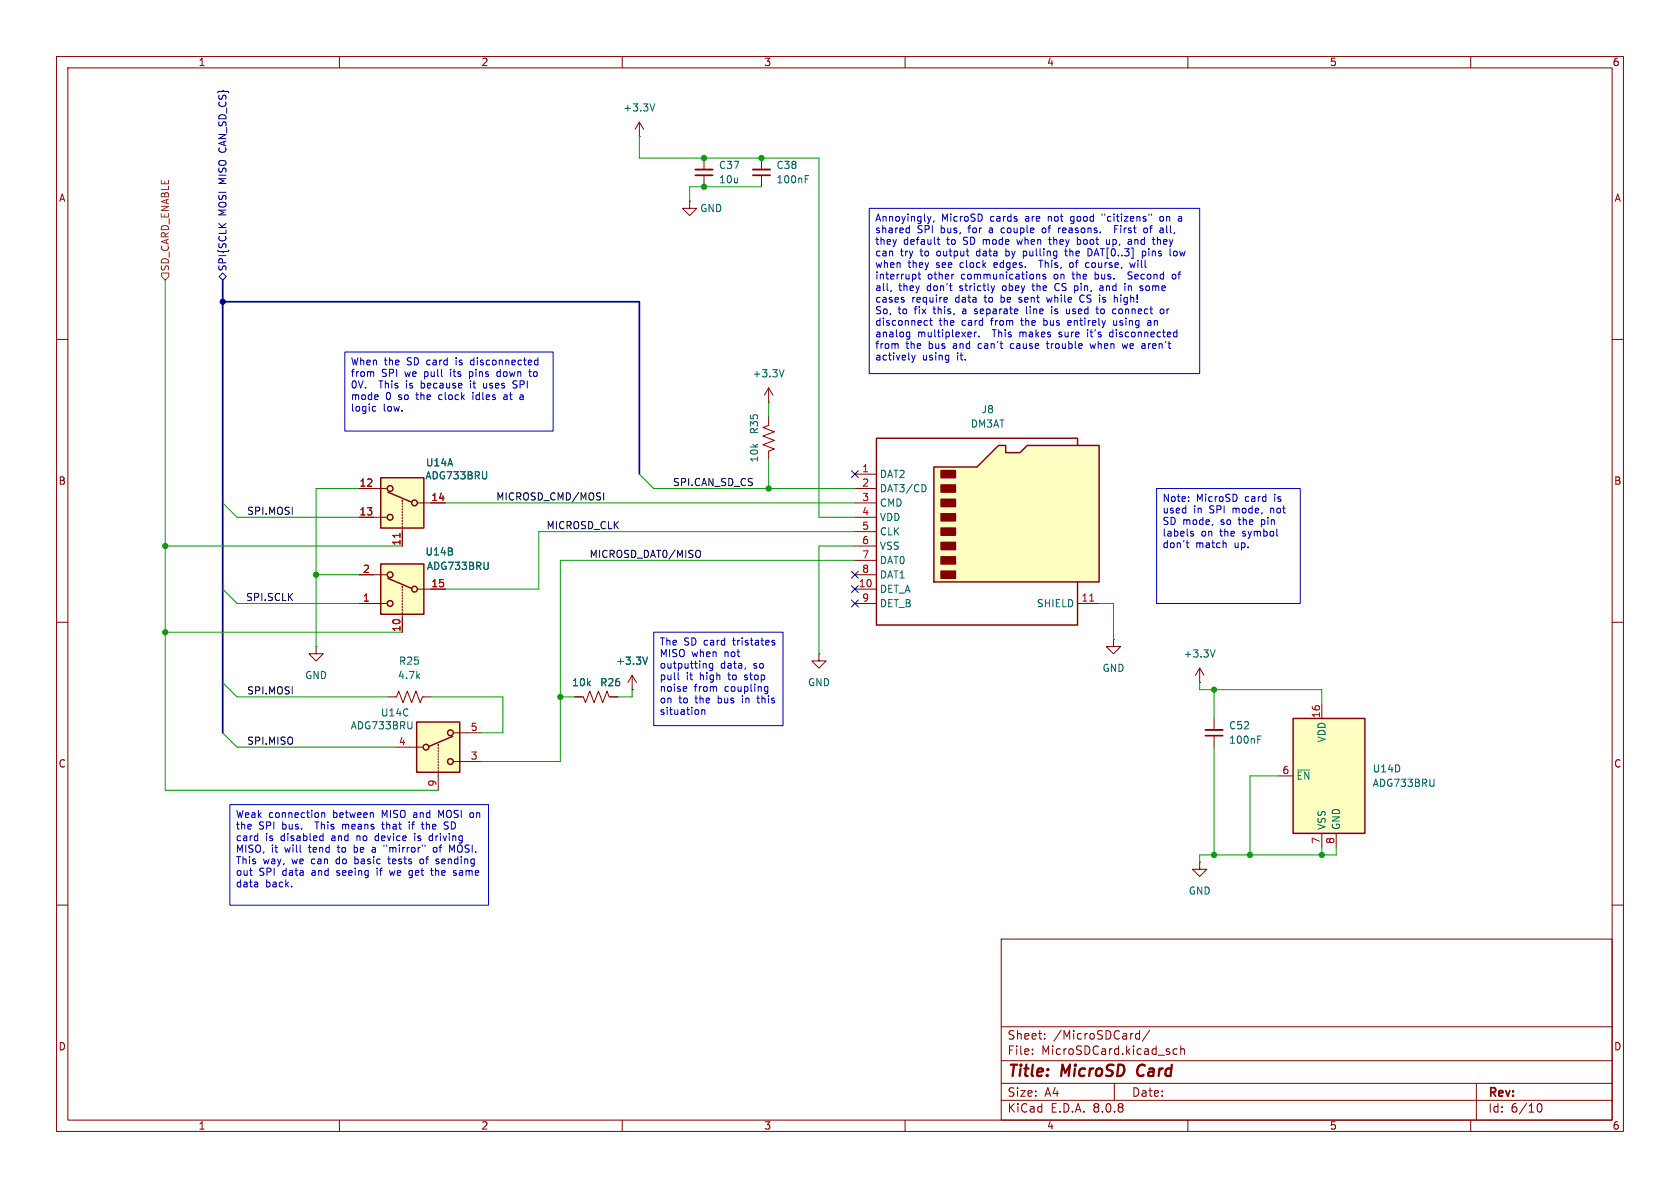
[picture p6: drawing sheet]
<svg xmlns="http://www.w3.org/2000/svg" width="297mm" height="210mm" viewBox="0 0 297 210" stroke-linecap="round" stroke-linejoin="round" font-family="sans-serif">
<g fill="none" stroke="#840000" stroke-width=".18">
<path d="M10 10h277v190h-277zM12 12h273v186h-273zM60 10v2M110 10v2M160 10v2M210 10v2M260 10v2M10 60h2M285 60h2M10 110h2M111.8 119.4l-.8 1.3M111.8 119.4v2.5"/>
<path d="M111.8 119.4l.7 1.3M285 110h2M111.8 121.9h.1M10 160h2M177 166h108v32h-108zM285 160h2M60 198v2M110 198v2M160 198v2M177 194.5h108M177 191.5h108M177 187.5h108"/>
<path d="M177 181.5h108M182.5 186.3v.1M182.5 185.5v.1M184.7 183.6v.1M184.7 182.8v.1M197 191.5v3M201.5 182.2v1.5M201.5 182.8l-.5-.1-.3 .3v.4l.2 .2h.6M203.2 182.1l-1.2 2M208.1 185.5l-.4-.1-.3 .3v.4l.1 .2h.6M208.7 185.5l.3-.1 .3 .1 .1 .9M208.7 184.9v1.5"/>
<path d="M210 198v2M260 198v2M261 191.5v6.5M271.7 195.7l.2-.5 .2-.1a.81 .81 0 0 1 .6 .6 .81 .81 0 0 1-.3 .8h-.4l-.3-.5"/>
</g>
<path d="M201.3 188.5a1.27 1.27 0 0 0 0 1.6" fill="none" stroke="#840000" stroke-width=".4"/>
<path d="M114.5 116.1l-.4 1.3" fill="none" stroke="#006464" stroke-width=".18"/>
<path d="M228.6 127h12.7v20.3h-12.7z" fill="#ffffc2"/>
<path d="M228.6 127h12.7v20.3h-12.7z" fill="none" stroke="#840000" stroke-width=".25"/>
<g fill="none" stroke="#840000" stroke-width=".18">
<path d="M113 24.1h.1M113 21.6l-.7 1.3M113 21.6v2.5M113 21.6l.8 1.3M121.9 35.6v1.2h1.3l-1.3 1.3-1.3-1.3h1.3M121.9 35.6h.1M124.5 27.9v2.1M124.5 31v2M55.9 114.3v1.3h1.2l-1.2 1.2-1.3-1.2h1.3M55.9 114.3h.1M196.8 113v1.3h1.3l-1.3 1.3-1.2-1.3h1.2M196.8 113h.1"/>
<path d="M212.1 118.1l-.8 1.3M212.1 118.1v2.6M212.1 118.1l.8 1.3M68.6 123.2h1.5l.4-1 .7 2 .8-2 .8 2 .7-2 .8 2 .4-1h1.5M212.1 120.7h.1M214.6 127v2M214.6 130v2.1M226.1 137.2h2.5M233.7 124.5v2.5M212.1 152.4v1.3h1.3l-1.3 1.2-1.3-1.2h1.3M212.1 152.4h.1M233.7 147.3v2.6"/>
<path d="M236.2 147.3v2.6"/>
</g>
<path d="M115.8 18.4l-.5 1.2M214.8 114.9l-.4 1.2M222.4 130.7h.4M222.4 130.1h.6M229.3 136.1h2.3" fill="none" stroke="#006464" stroke-width=".18"/>
<path d="M122.9 30h3.1M213.1 129h3.1" fill="none" stroke="#840000" stroke-width=".33"/>
<path d="M122.9 31h3.1M213.1 130h3.1" fill="none" stroke="#840000" stroke-width=".3"/>
<path d="M73.7 127.6h7.6v8.9h-7.6z" fill="#ffffc2"/>
<g fill="none" stroke="#840000" stroke-width=".25">
<path d="M73.7 127.6h7.6v8.9h-7.6zM80 130.2l-4.2 1.8"/>
<circle cx="75.3" cy="132.1" r=".51"/>
<circle cx="79.6" cy="134.6" r=".51"/>
<circle cx="79.6" cy="129.5" r=".51"/>
</g>
<g fill="none" stroke="#840000" stroke-width=".18">
<path d="M134.6 27.9v2.1M134.6 31v2M69.8 132.1h4.9M77.5 131.6v.2M77.5 132.1v.2M77.5 132.6v.2M77.5 133.1v.3M77.5 133.6v.3M77.5 134.1v.3M77.5 134.6v.3M77.5 135.1v.3M77.5 135.6v.3"/>
<path d="M77.5 136.1v.3M77.5 136.7v3M80.3 134.6h4.8M80.3 129.5h4.8"/>
</g>
<path d="M133.1 30h3" fill="none" stroke="#840000" stroke-width=".33"/>
<path d="M133.1 31h3" fill="none" stroke="#840000" stroke-width=".3"/>
<path d="M142.4 31.7h.4M142.4 31.1h.6" fill="none" stroke="#006464" stroke-width=".18"/>
<path d="M165.1 82.6h7.6l3.8-3.9h1.3v1.3h2.5l1.3-1.3h12.7v24.2h-29.2z" fill="#ffffc2"/>
<g fill="#840000" stroke="#840000" stroke-width=".25">
<path d="M166.4 101h2.5v1.2h-2.5z"/>
<path d="M166.4 98.4h2.5v1.3h-2.5z"/>
<path d="M166.4 95.9h2.5v1.3h-2.5z"/>
<path d="M166.4 93.3h2.5v1.3h-2.5z"/>
<path d="M166.4 90.8h2.5v1.3h-2.5z"/>
<path d="M166.4 88.3h2.5v1.2h-2.5z"/>
<path d="M166.4 85.7h2.5v1.3h-2.5z"/>
<path d="M166.4 83.2h2.5v1.3h-2.5z"/>
</g>
<path d="M190.5 78.7v-1.2h-35.6v33h35.6v-7.6M165.1 82.6h7.6l3.8-3.9h1.3v1.3h2.5l1.3-1.3h12.7v24.2h-29.2z" fill="none" stroke="#840000" stroke-width=".25"/>
<g fill="none" stroke="#840000" stroke-width=".18">
<path d="M135.9 71.1h.1M135.9 73.7v1.5l-1 .4 2 .7-2 .8 2 .8-2 .7 2 .8-1 .4v1.5M135.9 68.6l-.8 1.3M135.9 68.6v2.5M135.9 68.6l.8 1.3M151.1 83.8h3.8M151.1 86.4h3.8M151.1 88.9h3.8M151.1 91.4h3.8M151.1 94h3.8M151.1 96.5h3.8M151.1 99.1h3.8"/>
<path d="M144.8 115.6v1.2h1.2l-1.2 1.3-1.3-1.3h1.3M144.8 115.6h.1M151.1 104.1h3.8M151.1 106.7h3.8M151.1 101.6h3.8M190.5 106.7h3.8M101.6 123.2h1.5l.4 1 .8-2 .7 2 .8-2 .8 2 .7-2 .4 1h1.5"/>
</g>
<path d="M192.6 106.3h.8" fill="none" stroke="#a90000" stroke-width=".18"/>
<path d="M138.6 65.3l-.4 1.3M163.5 85.7l.2 .5-.2 .7" fill="none" stroke="#006464" stroke-width=".18"/>
<path d="M67.3 84.5h7.6v8.8h-7.6z" fill="#ffffc2"/>
<g fill="none" stroke="#840000" stroke-width=".25">
<path d="M67.3 84.5h7.6v8.8h-7.6zM68.6 87l4.2 1.8"/>
<circle cx="69" cy="91.4" r=".51"/>
<circle cx="69" cy="86.4" r=".51"/>
<circle cx="73.3" cy="88.9" r=".51"/>
</g>
<g fill="none" stroke="#840000" stroke-width=".18">
<path d="M63.5 91.4h4.8M63.5 86.4h4.8M71.1 88.4v.2M71.1 88.9v.3M71.1 89.4v.3M71.1 89.9v.3M71.1 90.4v.3M71.1 90.9v.3M71.1 91.4v.3M71.1 91.9v.3M71.1 92.5v.2M71.1 93v.2"/>
<path d="M71.1 93.5v3M73.9 88.9h4.8"/>
</g>
<path d="M70.7 94.3v.7" fill="none" stroke="#a90000" stroke-width=".18"/>
<path d="M67.3 99.7h7.6v8.9h-7.6z" fill="#ffffc2"/>
<g fill="none" stroke="#840000" stroke-width=".25">
<path d="M67.3 99.7h7.6v8.9h-7.6zM68.6 102.2l4.2 1.8"/>
<circle cx="69" cy="101.6" r=".51"/>
<circle cx="69" cy="106.7" r=".51"/>
<circle cx="73.3" cy="104.1" r=".51"/>
</g>
<g fill="none" stroke="#840000" stroke-width=".18">
<path d="M63.5 86.4h2.5M63.5 91.4h2.5M71.1 94v2.5M76.2 88.9h2.5M63.5 106.7h4.8M63.5 101.6h4.8M71.1 103.6v.3M71.1 104.1v.3M71.1 104.6v.3M71.1 105.2v.2M71.1 105.7v.2M71.1 106.2v.2"/>
<path d="M71.1 106.7v.2M71.1 107.2v.2M71.1 107.7v.3M71.1 108.2v.3M71.1 108.7v3.1M73.9 104.1h4.8M101.6 123.2h1.3M107.9 123.2h1.3M111.8 121.9h.1"/>
</g>
<path d="M39.4 48.3l.6 .6-.6 .6-.7-.6zM150.5 83.2l1.2 1.2M151.7 83.2l-1.2 1.2M150.5 106.1l1.2 1.2M150.5 101l1.2 1.2M150.5 103.5l1.2 1.2M151.7 106.1l-1.2 1.2M151.7 101l-1.2 1.2M151.7 103.5l-1.2 1.2" fill="none" stroke="#000084" stroke-width=".18"/>
<path d="M28.6 48.3h1.2v.6l-.6 .6-.6-.6z" fill="none" stroke="#725600" stroke-width=".18"/>
<path d="M106.7 87.1v1.3M123.5 97.3h.2a.81 .81 0 0 1-.2 1.2" fill="none" stroke="#0f0f0f" stroke-width=".18"/>
<g fill="none" stroke="#0000c2" stroke-width=".18">
<path d="M153.7 36.8h58.4v29.2h-58.4zM160.8 39.9v1.2M164 38.3l.3 .8M164.3 39.1l-.1 .3M164.6 38.3l-.3 .8M165.1 39l-.1 .3M189.3 39.5h.1M189.5 38.3l-.2 .2v.4l.2 .2M194.8 37.8v.3M197.1 39.9v1.2M203.6 37.8v.3M205.6 38.3h-.3l-.3 .2 .1 .5 .2 .1 .3-.1"/>
<path d="M206.2 39.9v1.1l.2 .1M208.5 38.3h.3l.1 .8M208.9 39l-.4 .1M208.9 38.6h-.4M157.6 51.3l-.2 .3M159.7 53l.2 .2-.2 .2M160.3 59.5h.5M160.3 58.8h.5M160.8 41.1h-.4M160.8 58.7v1l-.1 .2-.3 .1M161.9 48.6v.5l-.2 .2M162.5 48.1v1l.3 .2"/>
<path d="M163.6 56.7h.4M164 57.4l-.4 .1M164.3 56.7h.5M164.5 56.2v1.1l.3 .2M165.7 42.3h.5M165.9 41.9v1.1l.3 .2M167.1 52.6h.3l.1 .3-.6 .1M167.4 53.4h-.3M168.5 48.5h.1M171.7 58.8v.2l-.6 .1M172.3 58.7v.9M172.3 55.4l.1 .1"/>
<path d="M172.4 54.6l-.1 .2 .1 .2M172.6 58.7l-.3 .2M173 59.4v.2M175.8 50.5l-.3 .9M177.2 40.3l-.2 .2v.4l.2 .2M177.8 44v1.2M177.8 45.2h.1M177.9 44.4l-.1 .1M179.8 42.3l.2 .9M180.1 53.4h.1M180.1 52.8l.2 .2M180.9 44.4v1.3"/>
<path d="M180.9 45.2h.4M181.3 44.4l-.4 .1M181.5 54.2v1.1l.1 .2M182.4 50.5h.5M182.6 50.1l.1 1.2M183.3 48.5h.5v.8M184 46v1.3M184.4 48.5v.3l.4 .2 .1 .1-.2 .2h-.3M184.5 56.2v1.3M184.5 57.4l.2 .1M184.7 40.3l-.3 .1-.2 .1 .1 .5 .4 .1M184.7 56.7h-.2"/>
<path d="M185 52.6l.3 .8 .2-.6M185.4 42.3h.5M185.6 41.9v1.1l.3 .2M185.9 54.6v.9M186.6 50.3l-.1 .3v.5l.4 .3M187.2 59.5l.1 .1M187.4 58.7l-.2 .2 .2 .2M187.5 40.3l-.4 .2M188.4 44v1.1l.3 .1M189.1 54.6v.9M189.1 55.3l-.4 .2M189.2 56.7h-.2l-.2 .1v.6l.4 .1"/>
<path d="M189.4 57l-.6 .1M189.6 46.5l-.3-.1-.2 .3v.5l.2 .1 .3-.1M190.5 42.4l.3-.1 .2 .2M190.5 41.9v1.3M190.9 52.7l.1 .5 .4 .2M191 43.1l-.2 .1-.3-.1M192.2 46.4l.3 .1M192.3 58.7v.9M192.5 47.2l-.3 .1M192.9 44.2a.66 .66 0 0 1 .1 .7 .66 .66 0 0 1-.7 .3M193.6 48.1v1.2M193.6 49.3h.1"/>
<path d="M193.7 54.6h.5M194.1 55.5h.1M194.5 50.6h.4l.1 .8M194.8 54.6l-.2 .3v.3l.2 .3M195 50.8l-.4 .1-.2 .2 .2 .3 .4-.1M195.6 42.3l.1 .8 .3 .1 .1-.1M196.1 42.3v.9M196.8 58.8l-.4-.1-.3 .2 .2 .6h.5M196.9 56.7v.7l.3 .1 .2-.1M197.1 40.5h.4M197.4 52.6l.1 .2v.6M197.8 54.7v.6"/>
<path d="M199.4 49.3h.6M199.4 48.4l.1 .2 .5 .2M199.5 50.5v.9M199.6 42.3l.4 .1v.8M199.7 46.4l.3 .9 .2-.6 .2 .6 .3-.9M199.8 50.5l-.3 .1M200 43.1l-.4 .1M200 42.6l-.4 .1M200.1 48.1h-.4l-.3 .2M202 44.5l.3-.1 .3 .2-.2 .6h-.4M202 44.4v1.3M202.4 40.3l.3 .1 .2 .1-.1 .5-.4 .1"/>
<path d="M202.7 50.6l-.1 .2 .1 .5M202.9 56.7h.5l.1 .8M203.2 40.3h.5M203.5 57h-.5l-.1 .2 .1 .3 .5-.1M204.6 41.9v1.3M205 42.3l-.4 .2M205.1 54.9l.2-.3 .3 .1 .2 .2-.2 .5-.3 .1-.2-.3M206.3 54.6v.9M206.7 54.6l-.4 .3M207.3 48.5h.3l.3 .2v.4l-.3 .2h-.3l-.1-.2zM207.5 44.5v.6l.2 .1h.3M61 62.2h36.8v14h-36.8z"/>
<path d="M65.9 65.7l.2 .2v.6M66.1 71.8l.3 .1M66.4 72.6l-.3 .1M83 65.7v1.3M83 66.5h.1M83.1 65.7l-.1 .1M83.2 67.7v.9M83.3 63.7l-.1 .2 .1 .5M83.6 69.8v.8M85.5 67.7v.7l.3 .2M88.3 65.7l-.3 .1-.2 .1 .1 .5 .4 .1M89.5 69.8l-.4 .1"/>
<path d="M89.5 70.2h-.3l-.2 .1 .1 .3h.4M90.7 68.5h.6M90.7 67.6l.1 .3 .5 .1M91.9 69.9h.5l.1 .7M91.9 70.6h.6M92.5 70.1l-.6 .1M93.5 65.7h.4M93.6 65.3v1.1l.3 .1M94.7 63.7h.4M95.1 63.2v1.3M95.1 64.4l-.4 .1M158.8 60.9v.7"/>
<path d="M161.2 62.8l.3 .8M161.5 63.6l-.3 .5M161.8 62.8l-.3 .8M178.9 60.7l-.3 .3v.4l.3 .2M185 60.7h.4M185.1 60.3v1.1l.3 .2M192.7 60.7l.2 .9 .3-.6 .2 .6M198.4 60.7l.2 .9 .3-.6 .2 .6 .3-.9M204.5 86.4h25.4v20.3h-25.4zM209.7 96h.5M209.9 95.5v1.1l.3 .2M210.1 88.5v.1"/>
<path d="M210.1 87.8v.2M210.5 94.3l.5 .1v.2l-.2 .2-.3-.1M216.6 96l.2 .1v.7M115.6 111.8h22.8v16.5h-22.8zM119.9 118.9v1.1l.2 .2M124.8 117.3v.8M126 117.3v1l-.2 .2h-.3M126 117.3h-.4l-.2 .2 .1 .6h.5M131.8 118.1l-.1 .1M136.6 113.6l.3 .1 .1 .2-.2 .1h-.2M136.6 113.2h.3M121.2 121.4l.2 .3-.6 .1"/>
<path d="M121.3 122.2h-.1M124.1 125.5v.8M124.1 125.6l.1-.1h.3l.1 .8M134 123v1.2M135.2 122.2h.5M135.7 121.4v1l-.1 .2h-.3M40.6 142.2h45.8v17.8h-45.8zM45.4 147.8h.2M45.6 147.3v1.3M45.6 148.5l-.2 .1M56.8 147.8h.3M56.9 143.7v.8"/>
<path d="M56.9 143.8l.2-.1h.3v.8M57.1 147.3v1.3M57.1 148.5l-.3 .1M60.6 145.7v.9M60.7 145.7l-.1 .1M62.6 150.6h.1M62.6 149.4v1.2M62.7 151.4v1.3M62.7 152.6l.2 .1M62.7 149.8l-.1 .1M62.9 151.8l-.2 .1M65.8 149.9h.5l.1 .7"/>
<path d="M66.4 150.1l-.5 .1-.1 .1 .1 .3h.5M66.4 147.8l-.1 .2 .1 .5M66.7 153.9v.8M67.5 145.7h.4M67.6 145.3v1.1l.3 .2M68.5 151.8h.5M68.7 151.4v1.1l.3 .2M68.8 153.9l.3 .8 .2-.6M72.4 145.7v.9M72.5 153.9l.4 .1M72.8 145.7h.5M72.8 155l-.3 .2"/>
<path d="M72.9 154.7h-.4M73.3 147.8v.8M74.5 145.7h.5M74.8 151.9l-.3-.1-.3 .3 .1 .5 .2 .1 .3-.1M74.8 146.6h.2M75.9 148.5l.2 .1 .4-.1M76.1 153.9h.5M76.3 154.7h.3M76.5 147.8h-.4l-.2 .1M76.6 149.9v.5l.2 .2h.3l.2-.2-.1-.5M77.3 152.3h.3v.2l-.2 .2h-.2M77.3 151.8l.3 .1"/>
<path d="M78 144.2l-.4-1v1.3M78.8 145.9l.3 .1 .1 .3-.2 .3h-.3M79.9 150.3l.4-.9v1.2M80.3 154.3l.3 .1 .1 .2-.2 .1h-.2M83.1 144.4l.4 .1M83.5 143.7l-.4 .1"/>
</g>
<path d="M39.4 53.3h73.6v30.5M39.4 49.5v80" fill="none" stroke="#000084" stroke-width=".3"/>
<g fill="none" stroke="#009600" stroke-width=".18">
<path d="M113 24.1v3.8h31.8v63.5h6.3M134.6 33h-12.7v2.6M29.2 49.5v90.2h48.3M135.9 71.1v2.6M29.2 96.5h41.9M39.4 88.9l2.5 2.5h21.6M63.5 86.4h-7.6v27.9M78.7 88.9h72.4M113 83.8l2.6 2.6h35.5M135.9 81.3v5.1M151.1 94h-55.9v10.1h-16.5M151.1 99.1h-52v35.5h-14"/>
<path d="M151.1 96.5h-6.3v19.1M29.2 111.8h41.9M39.4 104.1l2.5 2.6h21.6M55.9 101.6h7.6M194.3 106.7h2.5v6.3M39.4 120.7l2.5 2.5h26.7M39.4 129.5l2.5 2.6h27.9M76.2 123.2h12.7v6.3h-3.8M99.1 123.2h2.5M111.8 121.9v1.3h-2.6M212.1 120.7v1.2h21.6v2.6M214.6 121.9v5.1"/>
<path d="M214.6 132.1v19M226.1 137.2h-5.1v13.9M233.7 149.9v1.2M236.2 149.9v1.2h-24.1v1.3"/>
</g>
<path d="M70.7 94.3v.7" fill="none" stroke="#a90000" stroke-width=".18"/>
<path d="M114.5 116.1l-.4 1.3" fill="none" stroke="#006464" stroke-width=".18"/>
<g fill="#009600" stroke="#009600" stroke-width=".18">
<circle cx="29.2" cy="111.8" r=".46"/>
<circle cx="29.2" cy="96.5" r=".46"/>
<circle cx="55.9" cy="101.6" r=".46"/>
<circle cx="99.1" cy="123.2" r=".46"/>
<circle cx="214.6" cy="121.9" r=".46"/>
<circle cx="233.7" cy="151.1" r=".46"/>
<circle cx="214.6" cy="151.1" r=".46"/>
<circle cx="221" cy="151.1" r=".46"/>
<circle cx="124.5" cy="33" r=".46"/>
<circle cx="124.5" cy="27.9" r=".46"/>
<circle cx="134.6" cy="27.9" r=".46"/>
<circle cx="135.9" cy="86.4" r=".46"/>
</g>
<circle cx="39.4" cy="53.3" r=".46" fill="#000084" stroke="#000084" stroke-width=".18"/>
<g font-size="2.8" fill="#840000">
<text x="178" y="190.9">Title:</text>
<text x="187.7" y="190.9">MicroSD</text>
<text x="201.9" y="190.9">Card</text>
</g>
<g font-size="2.1" fill="#840000">
<text x="178" y="184">Sheet:</text>
<text x="186.2" y="184">/MicroSDCard/</text>
<text x="178" y="186.7">File:</text>
<text x="184.1" y="186.7">MicroSDCard.kicad_sch</text>
<text x="178" y="196.9">KiCad</text>
<text x="178" y="194.1">Size:</text>
<text x="184.7" y="194.1">A4</text>
<text x="185.7" y="196.9">E.D.A.</text>
<text x="193.3" y="196.9">8.0.8</text>
<text x="200" y="194.1">Date:</text>
<text x="263" y="194.3">Rev:</text>
<text x="263" y="196.9">Id:</text>
<text x="267.1" y="196.9">6/10</text>
</g>
<g font-size="1.8" fill="#840000">
<text x="35" y="11.9">1</text>
<text x="85" y="11.9">2</text>
<text x="135" y="11.9">3</text>
<text x="185" y="11.9">4</text>
<text x="235" y="11.9">5</text>
<text x="285" y="11.9">6</text>
<text x="10.3" y="35.9">A</text>
<text x="285.3" y="35.9">A</text>
<text x="10.3" y="85.9">B</text>
<text x="285.3" y="85.9">B</text>
<text x="10.3" y="135.9">C</text>
<text x="285.3" y="135.9">C</text>
<text x="10.3" y="185.9">D</text>
<text x="285.3" y="185.9">D</text>
<text x="35" y="199.9">1</text>
<text x="85" y="199.9">2</text>
<text x="135" y="199.9">3</text>
<text x="185" y="199.9">4</text>
<text x="235" y="199.9">5</text>
<text x="285" y="199.9">6</text>
</g>
<g font-size="1.8" fill="#006464">
<text x="110.1" y="19.9">+3.3V</text>
<text x="127" y="30.1">C37</text>
<text x="127" y="32.6">10u</text>
<text x="137.2" y="32.6">100nF</text>
<text x="137.2" y="30.1">C38</text>
<text x="123.7" y="37.7">GND</text>
<text x="132.9" y="66.9">+3.3V</text>
<text x="134.2" y="76.9" transform="rotate(-90 134.2 76.9)">R35</text>
<text x="171.5" y="75.8">DM3AT</text>
<text x="173.4" y="73.3">J8</text>
<text x="75.2" y="82.7">U14A</text>
<text x="134.2" y="81.8" transform="rotate(-90 134.2 81.8)">10k</text>
<text x="75.1" y="84.9">ADG733BRU</text>
<text x="155.4" y="84.7">DAT2</text>
<text x="155.4" y="87.2">DAT3/CD</text>
<text x="155.4" y="89.8">CMD</text>
<text x="155.4" y="92.3">VDD</text>
<text x="155.4" y="94.8">CLK</text>
<text x="75.1" y="98.4">U14B</text>
<text x="75.4" y="100.9">ADG733BRU</text>
<text x="155.4" y="97.4">VSS</text>
<text x="155.4" y="99.9">DAT0</text>
<text x="155.4" y="105">DET_A</text>
<text x="155.4" y="102.5">DAT1</text>
<text x="155.4" y="107.5">DET_B</text>
<text x="183.2" y="107.5">SHIELD</text>
<text x="70.4" y="117.7">R25</text>
<text x="108.8" y="117.7">+3.3V</text>
<text x="194.8" y="119">GND</text>
<text x="209.1" y="116.4">+3.3V</text>
<text x="53.8" y="120.2">GND</text>
<text x="70.3" y="120.2">4.7k</text>
<text x="101" y="121.5">10k</text>
<text x="106" y="121.5">R26</text>
<text x="142.7" y="121.5">GND</text>
<text x="61.9" y="129.1">ADG733BRU</text>
<text x="67.2" y="126.8">U14C</text>
<text x="217.2" y="131.7">100nF</text>
<text x="217.2" y="129.1">C52</text>
<text x="234.5" y="131.3" transform="rotate(-90 234.5 131.3)">VDD</text>
<text x="242.6" y="136.8">U14D</text>
<text x="229.1" y="138">~{EN}</text>
<text x="242.6" y="139.3">ADG733BRU</text>
<text x="234.5" y="146.8" transform="rotate(-90 234.5 146.8)">VSS</text>
<text x="237.1" y="146.8" transform="rotate(-90 237.1 146.8)">GND</text>
<text x="210.1" y="158.3">GND</text>
</g>
<g font-size="1.8" fill="#000084">
<text x="40.2" y="26.7" transform="rotate(-90 40.2 26.7)">CAN_SD_CS}</text>
<text x="40.2" y="32.4" transform="rotate(-90 40.2 32.4)">MISO</text>
<text x="40.2" y="38.2" transform="rotate(-90 40.2 38.2)">MOSI</text>
<text x="40.2" y="48.1" transform="rotate(-90 40.2 48.1)">SPI{SCLK</text>
</g>
<g font-size="1.8" fill="#0000c2">
<text x="154.6" y="39.5">Annoyingly,</text>
<text x="154.6" y="41.6">shared</text>
<text x="162.1" y="41.6">SPI</text>
<text x="166.4" y="41.6">bus,</text>
<text x="166.4" y="39.5">MicroSD</text>
<text x="171.5" y="41.6">for</text>
<text x="175.2" y="39.5">cards</text>
<text x="175.3" y="41.6">a</text>
<text x="177.7" y="41.6">couple</text>
<text x="181.5" y="39.5">are</text>
<text x="185.1" y="41.6">of</text>
<text x="185.7" y="39.5">not</text>
<text x="188.2" y="41.6">reasons.</text>
<text x="189.9" y="39.5">good</text>
<text x="195.7" y="39.5">&quot;citizens&quot;</text>
<text x="198.5" y="41.6">First</text>
<text x="203.9" y="41.6">of</text>
<text x="206.1" y="39.5">on</text>
<text x="206.9" y="41.6">all,</text>
<text x="154.6" y="43.6">they</text>
<text x="154.6" y="45.6">can</text>
<text x="154.6" y="47.7">when</text>
<text x="159.2" y="45.6">try</text>
<text x="159.7" y="43.6">default</text>
<text x="160.5" y="47.7">they</text>
<text x="162.8" y="45.6">to</text>
<text x="165.6" y="47.7">see</text>
<text x="165.9" y="45.6">output</text>
<text x="167.5" y="43.6">to</text>
<text x="170" y="47.7">clock</text>
<text x="170.6" y="43.6">SD mode</text>
<text x="173.1" y="45.6">data</text>
<text x="176.2" y="47.7">edges.</text>
<text x="178.4" y="45.6">by</text>
<text x="180.5" y="43.6">when</text>
<text x="181.7" y="45.6">pulling</text>
<text x="184.6" y="47.7">This,</text>
<text x="186.4" y="43.6">they</text>
<text x="189.4" y="45.6">the</text>
<text x="190.2" y="47.7">of</text>
<text x="191.5" y="43.6">boot</text>
<text x="193.2" y="47.7">course,</text>
<text x="193.6" y="45.6">DAT[0..3]</text>
<text x="196.8" y="43.6">up,</text>
<text x="200.9" y="43.6">and</text>
<text x="201.3" y="47.7">will</text>
<text x="203.4" y="45.6">pins</text>
<text x="205.5" y="43.6">they</text>
<text x="208.5" y="45.6">low</text>
<text x="154.6" y="49.7">interrupt</text>
<text x="154.6" y="51.8">all,</text>
<text x="154.6" y="53.8">cases</text>
<text x="158.9" y="51.8">they</text>
<text x="161.2" y="53.8">require</text>
<text x="164" y="49.7">other</text>
<text x="164" y="51.8">don't</text>
<text x="169" y="53.8">data</text>
<text x="169.9" y="51.8">strictly</text>
<text x="170" y="49.7">communications</text>
<text x="174.3" y="53.8">to</text>
<text x="177.4" y="53.8">be</text>
<text x="177.7" y="51.8">obey</text>
<text x="180.8" y="53.8">sent</text>
<text x="183.2" y="51.8">the</text>
<text x="186" y="53.8">while</text>
<text x="186.6" y="49.7">on</text>
<text x="187.3" y="51.8">CS pin,</text>
<text x="190.1" y="49.7">the</text>
<text x="192" y="53.8">CS is</text>
<text x="194.2" y="49.7">bus.</text>
<text x="195.7" y="51.8">and</text>
<text x="198.4" y="53.8">high!</text>
<text x="200.3" y="51.8">in</text>
<text x="200.5" y="49.7">Second</text>
<text x="203.2" y="51.8">some</text>
<text x="208.5" y="49.7">of</text>
<text x="154.6" y="55.9">So,</text>
<text x="154.6" y="57.9">disconnect</text>
<text x="154.6" y="60">analog</text>
<text x="158.8" y="55.9">to</text>
<text x="161.8" y="55.9">fix</text>
<text x="162.2" y="60">multiplexer.</text>
<text x="165.3" y="55.9">this,</text>
<text x="166" y="57.9">the</text>
<text x="170.1" y="57.9">card</text>
<text x="170.6" y="55.9">a</text>
<text x="172.9" y="55.9">separate</text>
<text x="175.5" y="57.9">from</text>
<text x="175.8" y="60">This</text>
<text x="180.7" y="60">makes</text>
<text x="181" y="57.9">the</text>
<text x="182.3" y="55.9">line</text>
<text x="185.2" y="57.9">bus</text>
<text x="186.9" y="55.9">is</text>
<text x="187.9" y="60">sure</text>
<text x="189.6" y="57.9">entirely</text>
<text x="189.8" y="55.9">used</text>
<text x="193.1" y="60">it's</text>
<text x="195.3" y="55.9">to</text>
<text x="197.2" y="60">disconnected</text>
<text x="197.9" y="57.9">using</text>
<text x="198.4" y="55.9">connect</text>
<text x="204.1" y="57.9">an</text>
<text x="61.9" y="64.9">When</text>
<text x="67.9" y="64.9">the</text>
<text x="72.1" y="64.9">SD card</text>
<text x="81" y="64.9">is</text>
<text x="83.9" y="64.9">disconnected</text>
<text x="154.6" y="62">from</text>
<text x="154.6" y="64">actively</text>
<text x="160.1" y="62">the</text>
<text x="163.1" y="64">using</text>
<text x="164.3" y="62">bus</text>
<text x="168.8" y="62">and</text>
<text x="169.3" y="64">it.</text>
<text x="173.4" y="62">can't</text>
<text x="179.3" y="62">cause</text>
<text x="186" y="62">trouble</text>
<text x="193.8" y="62">when</text>
<text x="199.7" y="62">we</text>
<text x="203.3" y="62">aren't</text>
<text x="61.9" y="67">from</text>
<text x="61.9" y="69">0V.</text>
<text x="61.9" y="71">mode</text>
<text x="67.2" y="69">This</text>
<text x="67.4" y="67">SPI</text>
<text x="68.2" y="71">0</text>
<text x="70.5" y="71">so</text>
<text x="71.7" y="67">we</text>
<text x="72.1" y="69">is</text>
<text x="73.9" y="71">the</text>
<text x="74.9" y="69">because</text>
<text x="75.3" y="67">pull</text>
<text x="78" y="71">clock</text>
<text x="80.1" y="67">its</text>
<text x="83.6" y="67">pins</text>
<text x="83.8" y="69">it</text>
<text x="84.2" y="71">idles</text>
<text x="86.3" y="69">uses</text>
<text x="88.7" y="67">down</text>
<text x="89.9" y="71">at</text>
<text x="91.8" y="69">SPI</text>
<text x="94.7" y="67">to</text>
<text x="61.9" y="73.1">logic</text>
<text x="67.7" y="73.1">low.</text>
<text x="205.4" y="89">Note:</text>
<text x="211.5" y="89">MicroSD</text>
<text x="220.2" y="89">card</text>
<text x="225.6" y="89">is</text>
<text x="205.4" y="91.1">used</text>
<text x="205.4" y="93.1">SD mode,</text>
<text x="205.4" y="95.2">labels</text>
<text x="211" y="91.1">in</text>
<text x="212.3" y="95.2">on</text>
<text x="213.9" y="91.1">SPI</text>
<text x="215.8" y="95.2">the</text>
<text x="215.9" y="93.1">so</text>
<text x="218.2" y="91.1">mode,</text>
<text x="219.3" y="93.1">the</text>
<text x="219.9" y="95.2">symbol</text>
<text x="223.4" y="93.1">pin</text>
<text x="225" y="91.1">not</text>
<text x="205.4" y="97.2">don't</text>
<text x="211.4" y="97.2">match</text>
<text x="218.3" y="97.2">up.</text>
<text x="116.5" y="114.4">The</text>
<text x="116.5" y="116.5">MISO</text>
<text x="116.5" y="118.5">outputting</text>
<text x="120.9" y="114.4">SD card</text>
<text x="122.3" y="116.5">when</text>
<text x="127.4" y="118.5">data,</text>
<text x="128.2" y="116.5">not</text>
<text x="129.9" y="114.4">tristates</text>
<text x="133.3" y="118.5">so</text>
<text x="116.5" y="120.6">pull</text>
<text x="116.5" y="122.6">noise</text>
<text x="116.5" y="124.7">on</text>
<text x="120" y="124.7">to</text>
<text x="121.3" y="120.6">it</text>
<text x="122.7" y="122.6">from</text>
<text x="123" y="124.7">the</text>
<text x="123.8" y="120.6">high</text>
<text x="127.2" y="124.7">bus</text>
<text x="128.2" y="122.6">coupling</text>
<text x="129" y="120.6">to</text>
<text x="131.7" y="124.7">in</text>
<text x="132.1" y="120.6">stop</text>
<text x="134.6" y="124.7">this</text>
<text x="116.5" y="126.7">situation</text>
<text x="41.6" y="144.9">Weak</text>
<text x="41.6" y="147">the</text>
<text x="41.6" y="149">card</text>
<text x="45.7" y="147">SPI</text>
<text x="46.9" y="149">is</text>
<text x="47.5" y="144.9">connection</text>
<text x="49.7" y="149">disabled</text>
<text x="50" y="147">bus.</text>
<text x="56.3" y="147">This</text>
<text x="58.9" y="149">and</text>
<text x="59" y="144.9">between</text>
<text x="61.2" y="147">means</text>
<text x="63.5" y="149">no</text>
<text x="67" y="149">device</text>
<text x="67.8" y="144.9">MISO</text>
<text x="68.5" y="147">that</text>
<text x="73.4" y="147">if</text>
<text x="73.6" y="144.9">and</text>
<text x="74.1" y="149">is</text>
<text x="75.9" y="147">the</text>
<text x="76.9" y="149">driving</text>
<text x="78.2" y="144.9">MOSI</text>
<text x="80" y="147">SD</text>
<text x="83.9" y="144.9">on</text>
<text x="41.6" y="151.1">MISO,</text>
<text x="41.6" y="153.1">This</text>
<text x="41.6" y="155.1">out</text>
<text x="45.8" y="155.1">SPI</text>
<text x="46.5" y="153.1">way,</text>
<text x="48" y="151.1">it</text>
<text x="50" y="155.1">data</text>
<text x="50.5" y="151.1">will</text>
<text x="51.7" y="153.1">we</text>
<text x="54.9" y="151.1">tend</text>
<text x="55.3" y="153.1">can</text>
<text x="55.4" y="155.1">and</text>
<text x="59.9" y="153.1">do</text>
<text x="60" y="155.1">seeing</text>
<text x="60.2" y="151.1">to</text>
<text x="63.2" y="151.1">be</text>
<text x="63.4" y="153.1">basic</text>
<text x="67.3" y="155.1">if</text>
<text x="69" y="151.1">&quot;mirror&quot;</text>
<text x="69.5" y="153.1">tests</text>
<text x="69.8" y="155.1">we</text>
<text x="73.4" y="155.1">get</text>
<text x="75.3" y="153.1">of</text>
<text x="77.5" y="155.1">the</text>
<text x="77.9" y="151.1">of</text>
<text x="78.4" y="153.1">sending</text>
<text x="80.9" y="151.1">MOSI.</text>
<text x="81.6" y="155.1">same</text>
<text x="41.6" y="157.2">data</text>
<text x="46.9" y="157.2">back.</text>
</g>
<text font-size="1.8" fill="#725600" x="30.1" y="48.1" transform="rotate(-90 30.1 48.1)">SD_CARD_ENABLE</text>
<g font-size="1.8" fill="#a90000">
<text x="152.3" y="83.6">1</text>
<text x="63.5" y="86.1">12</text>
<text x="76.2" y="88.6">14</text>
<text x="152.3" y="86.1">2</text>
<text x="152.3" y="88.6">3</text>
<text x="63.5" y="91.2">13</text>
<text x="152.3" y="91.2">4</text>
<text x="152.3" y="93.7">5</text>
<text x="64.1" y="101.3">2</text>
<text x="70.9" y="96.6" transform="rotate(-90 70.9 96.6)">11</text>
<text x="152.3" y="96.3">6</text>
<text x="152.3" y="98.8">7</text>
<text x="152.3" y="101.3">8</text>
<text x="64.1" y="106.4">1</text>
<text x="76.2" y="103.9">15</text>
<text x="151.7" y="103.9">10</text>
<text x="152.3" y="106.4">9</text>
<text x="191.1" y="106.4">11</text>
<text x="70.9" y="111.8" transform="rotate(-90 70.9 111.8)">10</text>
<text x="70.4" y="131.8">4</text>
<text x="83.1" y="129.3">5</text>
<text x="233.4" y="127" transform="rotate(-90 233.4 127)">16</text>
<text x="83.1" y="134.4">3</text>
<text x="226.6" y="136.9">6</text>
<text x="77.2" y="139.1" transform="rotate(-90 77.2 139.1)">9</text>
<text x="233.4" y="149.3" transform="rotate(-90 233.4 149.3)">7</text>
<text x="236" y="149.3" transform="rotate(-90 236 149.3)">8</text>
</g>
<g font-size="1.8" fill="#0f0f0f">
<text x="87.6" y="88.6">MICROSD_CMD/MOSI</text>
<text x="118.9" y="86">SPI.CAN_SD_CS</text>
<text x="43.6" y="91.1">SPI.MOSI</text>
<text x="96.5" y="93.6">MICROSD_CLK</text>
<text x="104.1" y="98.7">MICROSD_DAT0/MISO</text>
<text x="43.4" y="106.3">SPI.SCLK</text>
<text x="43.6" y="122.8">SPI.MOSI</text>
<text x="43.6" y="131.7">SPI.MISO</text>
</g>
</svg>
